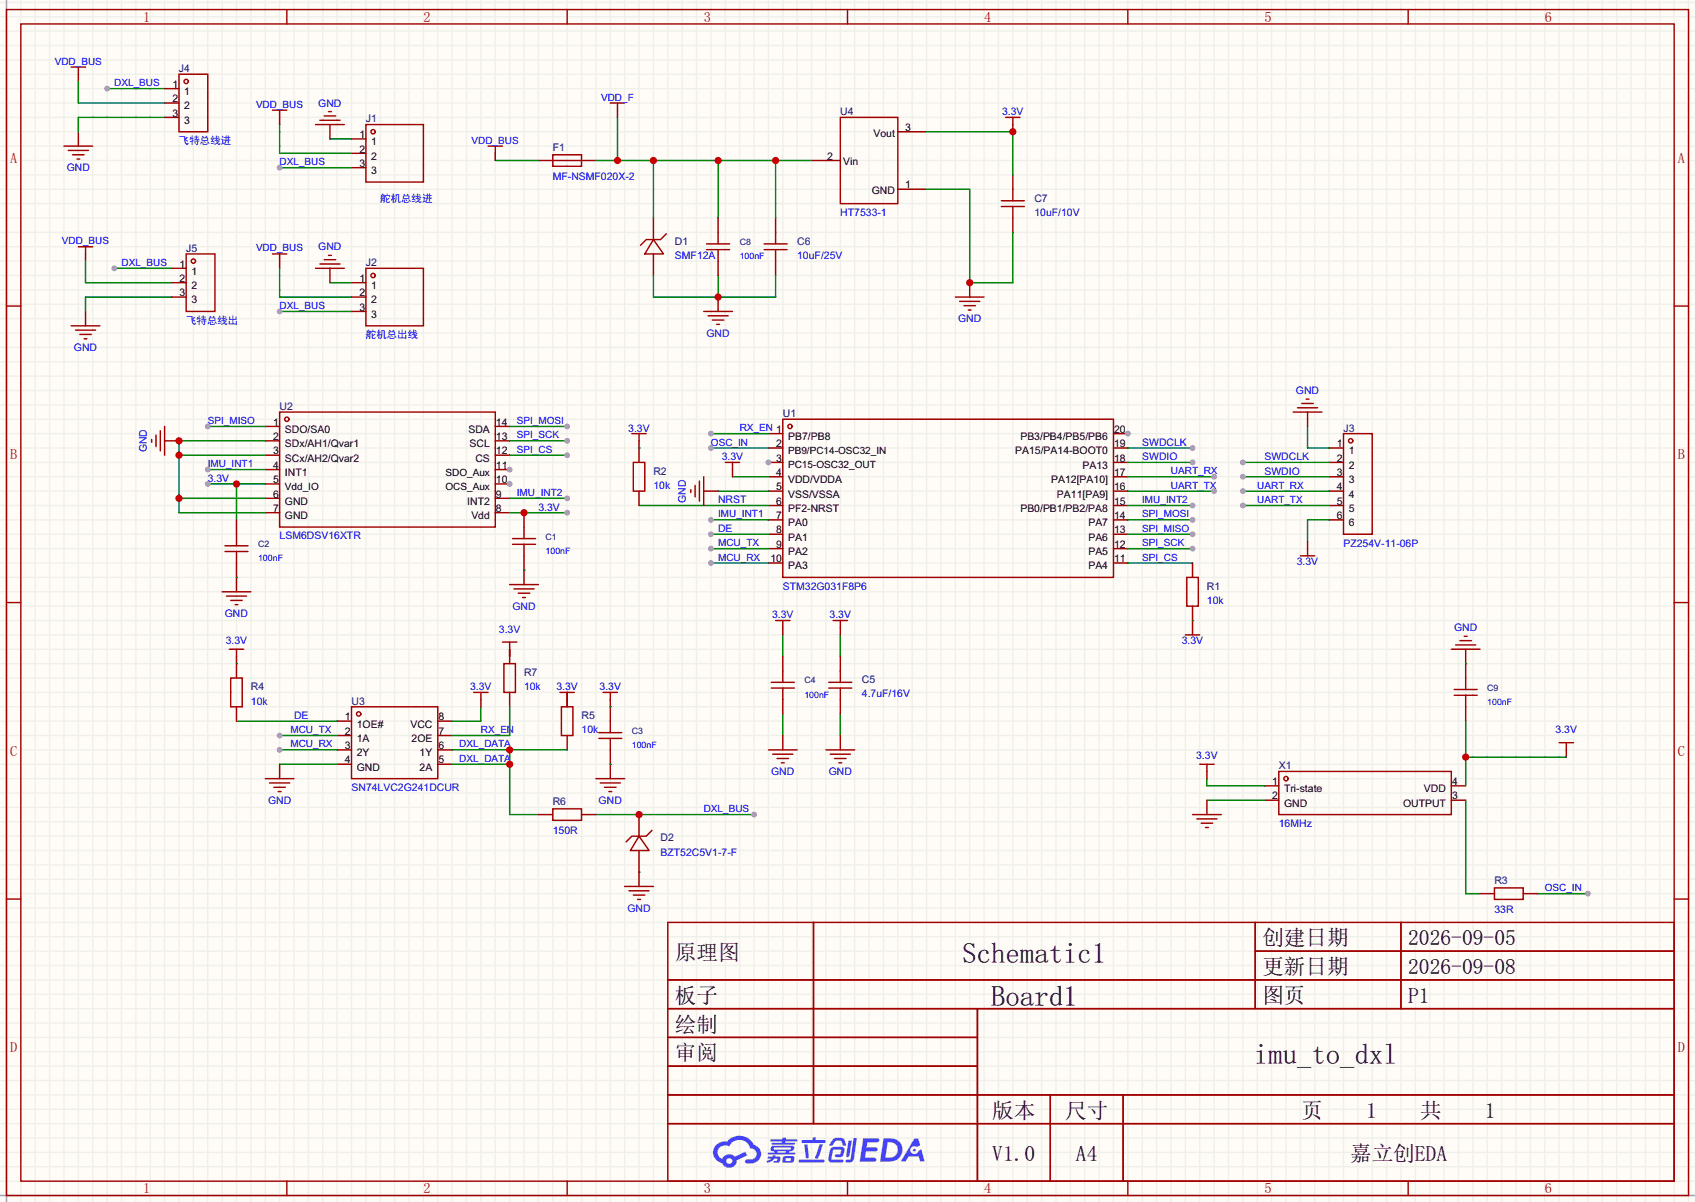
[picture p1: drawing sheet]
<svg xmlns="http://www.w3.org/2000/svg" width="299mm" height="212mm" viewBox="0 0 299 212" stroke-linecap="round" stroke-linejoin="round" font-family="sans-serif">
<path d="M0 0h299.5v212.4h-299.5z" fill="#fffcf7"/>
<g fill="none" stroke="#f0f0eb" stroke-width=".25">
<path d="M0 .4h299.5M0 3h299.5M0 5.5h299.5M0 8h299.5M0 10.6h299.5M0 13.1h299.5M0 15.7h299.5M0 18.2h299.5M1.1 0v212.4M3.7 0v212.4M6.2 0v212.4M8.8 0v212.4"/>
<path d="M11.3 0v212.4M13.8 0v212.4M16.4 0v212.4M18.9 0v212.4M21.5 0v212.4M24 0v212.4M26.5 0v212.4M29.1 0v212.4M31.6 0v212.4M34.2 0v212.4M36.7 0v212.4M39.2 0v212.4"/>
<path d="M41.8 0v212.4M44.3 0v212.4M46.9 0v212.4M49.4 0v212.4M51.9 0v212.4M54.5 0v212.4M57 0v212.4M59.6 0v212.4M62.1 0v212.4M64.6 0v212.4M67.2 0v212.4M69.7 0v212.4"/>
<path d="M72.3 0v212.4M74.8 0v212.4M77.3 0v212.4M79.9 0v212.4M82.4 0v212.4M85 0v212.4M87.5 0v212.4M90 0v212.4M92.6 0v212.4M95.1 0v212.4M97.7 0v212.4M100.2 0v212.4"/>
<path d="M102.7 0v212.4M105.3 0v212.4M107.8 0v212.4M110.4 0v212.4M112.9 0v212.4M115.4 0v212.4M118 0v212.4M120.5 0v212.4M123.1 0v212.4M125.6 0v212.4M128.1 0v212.4M130.7 0v212.4"/>
<path d="M133.2 0v212.4M135.8 0v212.4M138.3 0v212.4M140.8 0v212.4M143.4 0v212.4M145.9 0v212.4M148.5 0v212.4M151 0v212.4M153.5 0v212.4M156.1 0v212.4M158.6 0v212.4M161.2 0v212.4"/>
<path d="M163.7 0v212.4M166.2 0v212.4M168.8 0v212.4M171.3 0v212.4M173.9 0v212.4M176.4 0v212.4M178.9 0v212.4M181.5 0v212.4M184 0v212.4M186.6 0v212.4M189.1 0v212.4M191.6 0v212.4"/>
<path d="M194.2 0v212.4M196.7 0v212.4M199.3 0v212.4M201.8 0v212.4M204.3 0v212.4M206.9 0v212.4M209.4 0v212.4M212 0v212.4M214.5 0v212.4M217 0v212.4M219.6 0v212.4M222.1 0v212.4"/>
<path d="M224.7 0v212.4M227.2 0v212.4M229.7 0v212.4M232.3 0v212.4M234.8 0v212.4M237.4 0v212.4M239.9 0v212.4M242.4 0v212.4M245 0v212.4M247.5 0v212.4M250.1 0v212.4M252.6 0v212.4"/>
<path d="M255.1 0v212.4M257.7 0v212.4M260.2 0v212.4M262.8 0v212.4M265.3 0v212.4M267.8 0v212.4M270.4 0v212.4M272.9 0v212.4M275.5 0v212.4M278 0v212.4M280.5 0v212.4M283.1 0v212.4"/>
<path d="M285.6 0v212.4M288.2 0v212.4M290.7 0v212.4M293.2 0v212.4M295.8 0v212.4M298.3 0v212.4M0 20.7h299.5M0 23.3h299.5M0 25.8h299.5M0 28.4h299.5M0 30.9h299.5M0 33.4h299.5"/>
<path d="M0 36h299.5M0 38.5h299.5M0 41.1h299.5M0 43.6h299.5M0 46.1h299.5M0 48.7h299.5M0 51.2h299.5M0 53.8h299.5M0 56.3h299.5M0 58.8h299.5M0 61.4h299.5M0 63.9h299.5"/>
<path d="M0 66.5h299.5M0 69h299.5M0 71.5h299.5M0 74.1h299.5M0 76.6h299.5M0 79.2h299.5M0 81.7h299.5M0 84.2h299.5M0 86.8h299.5M0 89.3h299.5M0 91.9h299.5M0 94.4h299.5"/>
<path d="M0 96.9h299.5M0 99.5h299.5M0 102h299.5M0 104.6h299.5M0 107.1h299.5M0 109.6h299.5M0 112.2h299.5M0 114.7h299.5M0 117.3h299.5M0 119.8h299.5M0 122.3h299.5M0 124.9h299.5"/>
<path d="M0 127.4h299.5M0 130h299.5M0 132.5h299.5M0 135h299.5M0 137.6h299.5M0 140.1h299.5M0 142.7h299.5M0 145.2h299.5M0 147.7h299.5M0 150.3h299.5M0 152.8h299.5M0 155.4h299.5"/>
<path d="M0 157.9h299.5M0 160.4h299.5M0 163h299.5M0 165.5h299.5M0 168.1h299.5M0 170.6h299.5M0 173.1h299.5M0 175.7h299.5M0 178.2h299.5M0 180.8h299.5M0 183.3h299.5M0 185.8h299.5"/>
<path d="M0 188.4h299.5M0 190.9h299.5M0 193.5h299.5M0 196h299.5M0 198.5h299.5M0 201.1h299.5M0 203.6h299.5M0 206.2h299.5M0 208.7h299.5M0 211.2h299.5"/>
</g>
<path d="M1.1 0v212.4M0 211.2h299.5" fill="none" stroke="#999" stroke-width=".25"/>
<g fill="none" stroke="#a10000" stroke-width=".25">
<path d="M1.1 1.7h297.2v209.5h-297.2zM3.7 4.2h292.1v204.5h-292.1zM50.7 1.7v2.5M100.2 1.7v2.5M149.7 1.7v2.5M199.3 1.7v2.5M248.8 1.7v2.5M1.1 54.1h2.6M295.8 54.1h2.5M1.1 106.5h2.6M295.8 106.5h2.5M1.1 158.9h2.6"/>
<path d="M295.8 158.9h2.5M118 163h177.8v45.7h-177.8zM118 173.1h177.8M118 178.2h177.8M143.7 163v35.5M172.7 178.2v30.5M221.8 163v15.2M221.8 168.1h74M247.5 163v15.2M118 183.3h54.7M118 193.5h177.8M118 188.4h54.7"/>
<path d="M118 198.5h177.8M185.6 193.5v15.2M198.4 193.5v15.2M50.7 208.7v2.5M100.2 208.7v2.5M149.7 208.7v2.5M199.3 208.7v2.5M248.8 208.7v2.5"/>
</g>
<g fill="#5487ff">
<path d="M152.5 201.1h1.6a1.34 1.34 0 0 1 1.2 .2 .37 .37 0 0 1-.3 .5h-1.7l-.2 .9h1.6a.37 .37 0 0 1 .4 .4 .37 .37 0 0 1-.4 .3h-1.7l-.2 1.1h.8a1.26 1.26 0 0 1 1.2 .2 .36 .36 0 0 1-.3 .6h-2.6z"/>
<path d="M161.5 201.2h.8l.3 1.2-.6 .3a.72 .72 0 0 0-1.1 .2 .72 .72 0 0 0 .3 1 .72 .72 0 0 0 1-.4l.1-.2 .5-.2 .6 2.1h-.8l-.3-.8h-1.8l-.5 .8h-.9z"/>
<path d="M149.9 201.5h.6l-.4 2.7a.31 .31 0 0 1-.3 .3 .31 .31 0 0 1-.3-.3z"/>
<path d="M150.8 201.1h.6l-.5 3.6a.97 .97 0 0 1-1.5 .5l.1-.3h.6l.2-.2z"/>
<path d="M147.1 201.3l.5-.2h1.3l.3 .4 .3 .8-.1 .2h-.5l-.3-.9h-.8l-.2 .1-.6 .8-.5-.1v-.1z"/>
<path d="M146.8 202.9l.4-.3h1.5a.69 .69 0 0 1 .5 .5 .69 .69 0 0 1-.1 .7 .74 .74 0 0 1-.8 .7h-.6a.27 .27 0 0 1-.2-.3 .27 .27 0 0 1 .3-.3h.6l.2-.7h-1.4l-.3 1.6 1.9 .1a.28 .28 0 0 1 .2 .3 .28 .28 0 0 1-.3 .2h-1.9l-.4-.3-.1-.4z"/>
<path d="M141.1 204.9h4.3a.28 .28 0 0 1 .3 .3 .28 .28 0 0 1-.3 .2h-4.2l-.1-.1z"/>
<path d="M144.8 202.2h.6l-.8 2.4a.3 .3 0 0 1-.4 .2 .3 .3 0 0 1-.2-.3z"/>
<path d="M142.1 202.2h.6l.2 2.2-.2 .3-.4-.2z"/>
<path d="M141.7 201.4h1.8l.2-.5h.5l-.1 .5h1.5a.27 .27 0 0 1 .3 .3 .27 .27 0 0 1-.3 .3h-3.8l-.2-.2z"/>
<path d="M135.7 204.3h.8v-.1l.6-.1-.1 .2 .8 .1a.7 .7 0 0 1-.5 1.1h-.6v-.4l.6-.1v-.2l-.4-.1a2.13 2.13 0 0 1-1.3 .8l-.2-.4 .8-.3h-.6z"/>
<path d="M136.1 201.3h2.1l.1-.3h.6l-.1 .3h1.9l.2 .2-.2 .2h-1.9l-.1 .2h1.6l.2 .2-.2 .2h-3.9l-.1-.2v-.2h1.8v-.2h-1.9l-.1-.1z"/>
<path d="M156.1 201.1l-.6 4.2h1.4a2.14 2.14 0 0 0 2.6-2.2 2.14 2.14 0 0 0-2.7-2zM156.8 201.8a1.37 1.37 0 0 1 1.8 1.2 1.37 1.37 0 0 1-1.5 1.5h-.7z"/>
<path d="M136.3 202.6a.47 .47 0 0 0-.2 .6 .47 .47 0 0 0 .6 .2l.1 .2h-1.1l-.1 .4h4.7l.2-.1-.1-.3h-1l.1-.2a.6 .6 0 0 0 .7-.2 .6 .6 0 0 0 0-.7l-3.5-.1zM136.8 202.8h2.8l.1 .1-.1 .2h-2.8zM137.4 203.4h1.4l-.1 .2h-1.2z"/>
<path d="M138.4 204.4a.9 .9 0 0 0-.1 1 2.48 2.48 0 0 0 1.9-.1 .84 .84 0 0 0 0-1h-1.4zM138.9 204.7l.7-.1 .1 .1v.3l-.2 .1h-.7z"/>
<path d="M126.6 202.2a1.91 1.91 0 0 0-.5 2 1.91 1.91 0 0 0 1.5 1.3 1.35 1.35 0 0 0 1.5 .9 1.35 1.35 0 0 0 1.1-1.4l1.9-.9-.4-.6-1.8 .8a1.41 1.41 0 0 0-2.3 .4 1.25 1.25 0 0 1-.6-1.7 1.25 1.25 0 0 1 1.8-.4 1.97 1.97 0 0 1 2-1.2 1.97 1.97 0 0 1 1.8 1.5 .96 .96 0 0 1 1 .9 .96 .96 0 0 1-.9 1h-.6a.39 .39 0 0 0-.5 .3 .39 .39 0 0 0 .4 .5 1.87 1.87 0 0 0 1.9-.5 1.87 1.87 0 0 0 .4-2.1l-.7-.6-.4-.1a2.86 2.86 0 0 0-4.8-.6h-.3a2.27 2.27 0 0 0-1.5 .5zM128.4 205.2a.5 .5 0 0 1 1 0 .5 .5 0 0 1-1 0z"/>
<circle cx="161.6" cy="203.2" r=".27"/>
</g>
<g fill="none" stroke="#a10000" stroke-width=".25">
<path d="M97.7 27.3h5v2.1h-5zM97.7 28.4h5M148.5 20.7h10.1v15.3h-10.1zM176.9 35.5h4.1M176.9 36.5h4.1M178.9 33.4v2.1M178.9 36.5v2M115.4 42.3l1.8 2.6h-3.3zM117.7 41.3l-1 1h-2.5l-1 1M135 44.1h4.1M135 43.1h4.1M137 41.1v2"/>
<path d="M137 44.1v2"/>
</g>
<path d="M95.1 28.4h2.6M102.7 28.4h2.6M115.4 38.5v3.8M137 38.5v2.6M143.4 28.4h5.1M158.6 33.4h5.1M158.6 23.3h5.1M178.9 30.9v2.5M178.9 38.5v2.6M115.4 44.9v3.8M137 46.1v2.6M196.7 76.6h2.6" fill="none" stroke="#870000" stroke-width=".25"/>
<circle cx="199.3" cy="76.6" r=".51" fill="#999"/>
<g fill="none" stroke="#870000" stroke-width=".25">
<path d="M196.7 79.2h2.6M135.8 81.7h2.5M135.8 84.2h2.5M135.8 86.8h2.5M135.8 89.3h2.5M135.8 91.9h2.5M135.8 94.4h2.5M135.8 96.9h2.5M135.8 99.5h2.5M196.7 81.7h2.6M196.7 84.2h2.6M196.7 86.8h2.6"/>
<path d="M196.7 89.3h2.6M196.7 91.9h2.6M196.7 94.4h2.6M196.7 96.9h2.6M196.7 99.5h2.6"/>
</g>
<circle cx="135.8" cy="81.7" r=".51" fill="#999"/>
<path d="M46.9 75.3h2.5M46.9 77.9h2.5M135.8 79.2h2.5M135.8 76.6h2.5M46.9 80.4h2.5M46.9 83h2.5M46.9 85.5h2.5M46.9 88h2.5M46.9 90.6h2.5M87.5 85.5h2.5M87.5 88h2.5M87.5 90.6h2.5" fill="none" stroke="#870000" stroke-width=".25"/>
<g fill="none" stroke="#a10000" stroke-width=".25">
<path d="M49.4 72.8h38.1v20.3h-38.1zM138.3 74.1h58.4v27.9h-58.4z"/>
<circle cx="50.7" cy="74.1" r=".38"/>
<circle cx="139.6" cy="75.3" r=".38"/>
</g>
<circle cx="90" cy="85.5" r=".51" fill="#999"/>
<path d="M87.5 83h2.5" fill="none" stroke="#870000" stroke-width=".25"/>
<circle cx="90" cy="83" r=".51" fill="#999"/>
<g fill="none" stroke="#870000" stroke-width=".25">
<path d="M62.1 24.5h2.5M62.1 27.1h2.5M62.1 29.6h2.5M62.1 49.9h2.5M62.1 52.5h2.5M62.1 55h2.5M87.5 77.9h2.5M87.5 75.3h2.5M87.5 80.4h2.5M59.6 127.4h2.5M59.6 130h2.5M59.6 132.5h2.5"/>
<path d="M59.6 135h2.5M77.3 127.4h2.6M77.3 130h2.6M77.3 132.5h2.6M77.3 135h2.6"/>
</g>
<g fill="none" stroke="#a10000" stroke-width=".25">
<path d="M64.6 22h10.2v10.2h-10.2zM64.6 47.4h10.2v10.2h-10.2zM62.1 124.9h15.2v12.7h-15.2z"/>
<circle cx="65.9" cy="23.3" r=".38"/>
<circle cx="65.9" cy="48.7" r=".38"/>
<circle cx="63.4" cy="126.1" r=".38"/>
</g>
<path d="M87.5 28.4h7.6M105.3 28.4h38.1M109.1 20.7v7.7M115.4 28.4v10.1M126.9 28.4v10.1M137 28.4v10.1" fill="none" stroke="#008700" stroke-width=".25"/>
<g fill="#c00">
<circle cx="137" cy="28.4" r=".63"/>
<circle cx="126.9" cy="28.4" r=".63"/>
<circle cx="115.4" cy="28.4" r=".63"/>
<circle cx="109.1" cy="28.4" r=".63"/>
</g>
<path d="M163.7 33.4h7.6v16.5h7.6v-8.8M163.7 23.3h15.2v7.6M115.4 48.7v3.8h21.6v-3.8M126.9 48.7v3.8M125.6 99.5h10.2" fill="none" stroke="#008700" stroke-width=".25"/>
<circle cx="125.6" cy="99.5" r=".51" fill="#999"/>
<path d="M125.6 96.9h10.2" fill="none" stroke="#008700" stroke-width=".25"/>
<circle cx="125.6" cy="96.9" r=".51" fill="#999"/>
<path d="M125.6 94.4h10.2" fill="none" stroke="#008700" stroke-width=".25"/>
<circle cx="125.6" cy="94.4" r=".51" fill="#999"/>
<path d="M125.6 91.9h10.2" fill="none" stroke="#008700" stroke-width=".25"/>
<circle cx="125.6" cy="91.9" r=".51" fill="#999"/>
<path d="M112.9 89.3h22.9M126.9 86.8h8.9M129.4 84.2h6.4M199.3 99.5h11.4M199.3 96.9h11.4" fill="none" stroke="#008700" stroke-width=".25"/>
<circle cx="210.7" cy="96.9" r=".51" fill="#999"/>
<path d="M199.3 94.4h11.4" fill="none" stroke="#008700" stroke-width=".25"/>
<circle cx="210.7" cy="94.4" r=".51" fill="#999"/>
<path d="M199.3 91.9h11.4" fill="none" stroke="#008700" stroke-width=".25"/>
<circle cx="210.7" cy="91.9" r=".51" fill="#999"/>
<path d="M199.3 89.3h11.4" fill="none" stroke="#008700" stroke-width=".25"/>
<circle cx="210.7" cy="89.3" r=".51" fill="#999"/>
<path d="M199.3 81.7h11.4" fill="none" stroke="#008700" stroke-width=".25"/>
<circle cx="210.7" cy="81.7" r=".51" fill="#999"/>
<path d="M199.3 79.2h11.4" fill="none" stroke="#008700" stroke-width=".25"/>
<circle cx="210.7" cy="79.2" r=".51" fill="#999"/>
<path d="M36.7 75.3h10.2" fill="none" stroke="#008700" stroke-width=".25"/>
<circle cx="36.7" cy="75.3" r=".51" fill="#999"/>
<path d="M46.9 77.9h-15.3v12.7h15.3M31.6 80.4h15.3M31.6 88h15.3" fill="none" stroke="#008700" stroke-width=".25"/>
<g fill="#c00">
<circle cx="31.6" cy="80.4" r=".63"/>
<circle cx="31.6" cy="88" r=".63"/>
</g>
<path d="M36.7 83h10.2" fill="none" stroke="#008700" stroke-width=".25"/>
<circle cx="36.7" cy="83" r=".51" fill="#999"/>
<path d="M36.7 85.5h10.2M41.8 85.5v6.4" fill="none" stroke="#008700" stroke-width=".25"/>
<circle cx="41.8" cy="85.5" r=".63" fill="#c00"/>
<circle cx="36.7" cy="85.5" r=".51" fill="#999"/>
<path d="M90 90.6h10.2" fill="none" stroke="#008700" stroke-width=".25"/>
<circle cx="100.2" cy="90.6" r=".51" fill="#999"/>
<path d="M90 88h10.2" fill="none" stroke="#008700" stroke-width=".25"/>
<circle cx="100.2" cy="88" r=".51" fill="#999"/>
<path d="M90 80.4h10.2" fill="none" stroke="#008700" stroke-width=".25"/>
<circle cx="100.2" cy="80.4" r=".51" fill="#999"/>
<path d="M90 77.9h10.2" fill="none" stroke="#008700" stroke-width=".25"/>
<circle cx="100.2" cy="77.9" r=".51" fill="#999"/>
<path d="M90 75.3h10.2" fill="none" stroke="#008700" stroke-width=".25"/>
<circle cx="100.2" cy="75.3" r=".51" fill="#999"/>
<path d="M49.4 130h10.2" fill="none" stroke="#008700" stroke-width=".25"/>
<circle cx="49.4" cy="130" r=".51" fill="#999"/>
<path d="M49.4 132.5h10.2" fill="none" stroke="#008700" stroke-width=".25"/>
<circle cx="49.4" cy="132.5" r=".51" fill="#999"/>
<path d="M49.4 135h10.2M79.9 135h10.1M79.9 132.5h20.3M90 132.5v11.4h5.1" fill="none" stroke="#008700" stroke-width=".25"/>
<g fill="#c00">
<circle cx="90" cy="135" r=".63"/>
<circle cx="90" cy="132.5" r=".63"/>
</g>
<path d="M49.4 22v5.1h12.7M49.4 29.6h12.7M58.3 24.5h3.8M138.3 112.2v3.8M148.5 112.2v3.8M85 124.9v2.5h-5.1M138.3 126.1v3.9M148.5 126.1v3.9" fill="none" stroke="#008700" stroke-width=".25"/>
<circle cx="49.4" cy="29.6" r=".51" fill="#999"/>
<path d="M49.4 55h12.7M58.3 49.9h3.8" fill="none" stroke="#008700" stroke-width=".25"/>
<circle cx="49.4" cy="55" r=".51" fill="#999"/>
<path d="M13.8 23.3v2.5M58.3 22v2.5M178.9 22v1.3M15.1 55v2.6M58.3 47.4v2.5M41.8 102v2.6M92.6 100.7v2.6M107.8 135v2.6M138.3 130v2.5M148.5 130v2.5" fill="none" stroke="#870000" stroke-width=".25"/>
<g fill="none" stroke="#a10000" stroke-width=".25">
<path d="M58 19.7h.5M11.3 25.8h5.1M12.1 26.6h3.5M12.8 27.3h2.1M13.6 28.1h.5M55.8 22h5M56.5 21.2h3.6M57.3 20.5h2M12.6 57.6h5.1M13.3 58.3h3.6M14.1 59.1h2M14.9 59.9h.5"/>
<path d="M55.8 47.4h5M56.5 46.6h3.6M57.3 45.9h2M58 45.1h.5M39.2 104.6h5.1M40 105.3h3.6M40.8 106.1h2M41.5 106.8h.5M90 103.3h5.1M90.8 104.1h3.6M91.6 104.8h2M92.3 105.6h.5"/>
<path d="M105.3 137.6h5.1M106 138.3h3.6M106.8 139.1h2M107.6 139.9h.5M135.8 132.5h5M136.5 133.3h3.6M137.3 134h2M138 134.8h.6M145.9 132.5h5.1M146.7 133.3h3.5M147.4 134h2.1M148.2 134.8h.5"/>
</g>
<circle cx="178.9" cy="23.3" r=".63" fill="#c00"/>
<g fill="none" stroke="#a10000" stroke-width=".25">
<path d="M12.6 11.8h2.5M13.8 11.8v1.3M48.1 19.5h2.6M49.4 19.5v1.2M107.8 18.2h2.6M109.1 18.2v1.3M86.2 25.8h2.6M87.5 25.8v1.3M177.7 20.7h2.5M178.9 20.7v1.3M13.8 43.6h2.6M15.1 43.6v1.3"/>
<path d="M48.1 44.9h2.6M49.4 44.9v1.2M111.6 76.6h2.6M112.9 76.6v1.3M128.1 81.7h2.6M129.4 81.7v1.3M137 109.6h2.6M138.3 109.6v1.3M147.2 109.6h2.5M148.5 109.6v1.3M209.4 112.2h2.6M210.7 110.9v1.3"/>
<path d="M83.7 122.3h2.5M85 122.3v1.3M106.6 122.3h2.5M107.8 122.3v1.3"/>
</g>
<g fill="none" stroke="#870000" stroke-width=".25">
<path d="M13.8 13.1v1.3M109.1 19.5v1.2M49.4 20.7v1.3M87.5 27.1v1.3M15.1 44.9v1.2M49.4 46.1v1.3M126.9 52.5v2.5M112.9 77.9v1.3M129.4 83v1.2M138.3 110.9v1.3M148.5 110.9v1.3M210.7 109.6v1.3"/>
<path d="M85 123.6v1.3M107.8 123.6v1.3"/>
</g>
<path d="M49.4 47.4v5.1h12.7" fill="none" stroke="#008700" stroke-width=".25"/>
<circle cx="126.9" cy="52.5" r=".63" fill="#c00"/>
<path d="M124.3 55h5.1M125.1 55.8h3.6M125.9 56.6h2M126.6 57.3h.5" fill="none" stroke="#a10000" stroke-width=".25"/>
<path d="M29.1 77.9h2.5" fill="none" stroke="#870000" stroke-width=".25"/>
<circle cx="31.6" cy="77.9" r=".63" fill="#c00"/>
<path d="M26.8 77.6v.5M27.6 76.9v2M28.3 76.1v3.6M29.1 75.3v5.1M122 86.5v.5M122.8 85.8v2M123.6 85v3.6M124.3 84.2v5.1M46.9 137.6h5M47.6 138.3h3.6M48.4 139.1h2M49.1 139.9h.6" fill="none" stroke="#a10000" stroke-width=".25"/>
<path d="M171.3 49.9v2.6M124.3 86.8h2.6M49.4 135v2.6" fill="none" stroke="#870000" stroke-width=".25"/>
<circle cx="171.3" cy="49.9" r=".63" fill="#c00"/>
<g fill="none" stroke="#a10000" stroke-width=".25">
<path d="M168.8 52.5h5.1M169.5 53.3h3.6M170.3 54h2M171.1 54.8h.5M148.5 118.5v2.1M146.4 121.6h4.1M146.4 120.6h4.1M148.5 121.6v2M225.9 136.3h30.5v7.6h-30.5z"/>
<circle cx="227.2" cy="137.6" r=".38"/>
</g>
<path d="M148.5 116v2.5M148.5 123.6v2.5M223.4 138.8h2.5M256.4 138.8h2.6M223.4 141.4h2.5M256.4 141.4h2.6" fill="none" stroke="#870000" stroke-width=".25"/>
<path d="M213.2 137.6v1.2h10.2M213.2 141.4h10.2M259 141.4v16.5h2.5M271.7 157.9h8.8" fill="none" stroke="#008700" stroke-width=".25"/>
<circle cx="280.5" cy="157.9" r=".51" fill="#999"/>
<path d="M259 114.7v2.6M213.2 136.3v1.3M276.7 132.5v1.3M213.2 141.4v2.5" fill="none" stroke="#870000" stroke-width=".25"/>
<path d="M256.4 114.7h5.1M257.2 114h3.5M257.9 113.2h2.1M258.7 112.4h.5M212 135h2.5M213.2 135v1.3M275.5 131.2h2.5M276.7 131.2v1.3M210.7 143.9h5.1M211.5 144.7h3.5M212.2 145.5h2M213 146.2h.5" fill="none" stroke="#a10000" stroke-width=".25"/>
<path d="M259 127.4v11.4M259 133.8h17.7" fill="none" stroke="#008700" stroke-width=".25"/>
<circle cx="259" cy="133.8" r=".63" fill="#c00"/>
<path d="M125.6 79.2h10.2" fill="none" stroke="#008700" stroke-width=".25"/>
<circle cx="125.6" cy="79.2" r=".51" fill="#999"/>
<g fill="none" stroke="#a10000" stroke-width=".25">
<path d="M237.4 76.6h5v17.8h-5z"/>
<circle cx="238.6" cy="77.9" r=".38"/>
</g>
<path d="M234.8 79.2h2.6M234.8 81.7h2.6M234.8 84.2h2.6M234.8 86.8h2.6M234.8 89.3h2.6M234.8 91.9h2.6" fill="none" stroke="#870000" stroke-width=".25"/>
<path d="M231 75.3v3.9h3.8M219.6 81.7h15.2" fill="none" stroke="#008700" stroke-width=".25"/>
<circle cx="219.6" cy="81.7" r=".51" fill="#999"/>
<path d="M219.6 84.2h15.2" fill="none" stroke="#008700" stroke-width=".25"/>
<circle cx="219.6" cy="84.2" r=".51" fill="#999"/>
<path d="M219.6 86.8h15.2" fill="none" stroke="#008700" stroke-width=".25"/>
<circle cx="219.6" cy="86.8" r=".51" fill="#999"/>
<path d="M219.6 89.3h15.2" fill="none" stroke="#008700" stroke-width=".25"/>
<circle cx="219.6" cy="89.3" r=".51" fill="#999"/>
<path d="M199.3 86.8h15.2M234.8 91.9h-3.8v3.8" fill="none" stroke="#008700" stroke-width=".25"/>
<circle cx="214.5" cy="86.8" r=".51" fill="#999"/>
<path d="M199.3 84.2h15.2" fill="none" stroke="#008700" stroke-width=".25"/>
<circle cx="214.5" cy="84.2" r=".51" fill="#999"/>
<path d="M231 72.8v2.5M231 95.7v1.2M41.8 116v1.3M100.2 123.6v1.3" fill="none" stroke="#870000" stroke-width=".25"/>
<path d="M228.5 72.8h5.1M229.2 72h3.6M230 71.3h2M230.8 70.5h.5M229.7 98.2h2.6M231 96.9v1.3M40.5 114.7h2.6M41.8 114.7v1.3M98.9 122.3h2.6M100.2 122.3v1.3" fill="none" stroke="#a10000" stroke-width=".25"/>
<path d="M41.8 127.4h17.8M100.2 122.3v2.6M105.3 143.9h27.9" fill="none" stroke="#008700" stroke-width=".25"/>
<circle cx="133.2" cy="143.9" r=".51" fill="#999"/>
<path d="M112.9 154.1h.1" fill="none" stroke="#008700" stroke-width=".25"/>
<path d="M92.6 90.6v2.5M92.6 98.2v2.5M95.1 143.9h2.6M102.7 143.9h2.6M112.9 154.1v2.5" fill="none" stroke="#870000" stroke-width=".25"/>
<path d="M90.6 96.2h4M90.6 95.2h4M92.6 93.1v2.1M97.7 142.9h5v2h-5zM110.4 156.6h5M111.1 157.4h3.6M111.9 158.2h2M112.6 158.9h.6" fill="none" stroke="#a10000" stroke-width=".25"/>
<circle cx="92.6" cy="90.6" r=".63" fill="#c00"/>
<g fill="none" stroke="#a10000" stroke-width=".25">
<path d="M124.8 44.1h4.1M124.8 43.1h4.1M126.9 41.1v2M126.9 44.1v2M39.8 97.4h4M39.8 96.4h4M41.8 94.4v2M41.8 97.4v2.1M92.6 96.2v2M111.9 81.7h2v5.1h-2zM40.8 119.8h2v5.1h-2zM138.3 118.5v2.1"/>
<path d="M209.7 102h2v5.1h-2zM259 119.8v2M99.2 124.9h2v5.1h-2zM105.8 129.5h4.1M105.8 130.5h4.1M107.8 127.4v2.1M107.8 130.5v2M136.3 121.6h4M136.3 120.6h4M138.3 121.6v2M256.9 122.8h4.1M256.9 121.8h4.1"/>
<path d="M259 122.8v2.1M264 156.9h5.1v2h-5.1z"/>
</g>
<path d="M112.9 79.2h.1M41.8 102h.1M41.8 117.3h.1M92.6 100.7h.1M210.7 109.6h.1M259 117.3h.1M107.8 135h.1M107.8 124.9h.1" fill="none" stroke="#008700" stroke-width=".25"/>
<g fill="none" stroke="#870000" stroke-width=".25">
<path d="M126.9 38.5v2.6M126.9 46.1v2.6M112.9 79.2v2.5M41.8 91.9v2.5M41.8 99.5v2.5M112.9 86.8v2.5M210.7 99.5v2.5M41.8 117.3v2.5M138.3 116v2.5M210.7 107.1v2.5M259 117.3v2.5M41.8 124.9v2.5"/>
<path d="M100.2 122.3v2.6M100.2 130v2.5M107.8 124.9v2.5M107.8 132.5v2.5M138.3 123.6v2.5M259 124.9v2.5M112.9 143.9v3.8M112.9 150.3v3.8M261.5 157.9h2.5M269.1 157.9h2.6"/>
</g>
<circle cx="112.9" cy="143.9" r=".63" fill="#c00"/>
<path d="M88.8 113.4h2.5M89 117.3h2.1v5h-2.1zM90 113.4v1.3M112.9 147.7l1.8 2.6h-3.3zM115.2 146.7l-1 1h-2.6l-1 1.1" fill="none" stroke="#a10000" stroke-width=".25"/>
<path d="M90 114.7v2.6M90 122.3v2.6" fill="none" stroke="#870000" stroke-width=".25"/>
<path d="M125.6 76.6h10.2M90 114.7v1.3M90 124.9v5.1h-10.1" fill="none" stroke="#008700" stroke-width=".25"/>
<circle cx="125.6" cy="76.6" r=".51" fill="#999"/>
<path d="M20.2 47.4h10.2" fill="none" stroke="#008700" stroke-width=".25"/>
<circle cx="20.2" cy="47.4" r=".51" fill="#999"/>
<path d="M18.9 15.7h10.2" fill="none" stroke="#008700" stroke-width=".25"/>
<circle cx="18.9" cy="15.7" r=".51" fill="#999"/>
<path d="M13.8 14.4v3.8h15.3M29.1 20.7h-15.3v2.6M15.1 46.1v3.8h15.3M30.4 52.5h-15.3v2.5" fill="none" stroke="#008700" stroke-width=".25"/>
<g fill="none" stroke="#a10000" stroke-width=".25">
<path d="M31.6 13.1h5.1v10.2h-5.1zM32.9 44.9h5.1v10.1h-5.1z"/>
<circle cx="32.9" cy="14.4" r=".38"/>
<circle cx="34.2" cy="46.1" r=".38"/>
</g>
<path d="M29.1 15.7h2.5M29.1 18.2h2.5M29.1 20.7h2.5M30.4 47.4h2.5M30.4 49.9h2.5M30.4 52.5h2.5" fill="none" stroke="#870000" stroke-width=".25"/>
<g font-size="5.1">
<text x="170" y="170.2">Schematic1</text>
<text x="175.1" y="177.8">Board1</text>
<text x="221.5" y="188">imu_to_dxl</text>
</g>
<g font-size="3.8">
<text x="223" y="167">创建日期</text>
<text x="248.8" y="167">2026-09-05</text>
<text x="119.3" y="169.6">原理图</text>
<text x="223" y="172.1">更新日期</text>
<text x="248.8" y="172.1">2026-09-08</text>
<text x="119.3" y="177.2">板子</text>
<text x="223" y="177.2">图页</text>
<text x="248.8" y="177.2">P1</text>
<text x="119.3" y="182.3">绘制</text>
<text x="119.3" y="187.4">审阅</text>
<text x="175.3" y="197.5">版本</text>
<text x="188.2" y="197.5">尺寸</text>
<text x="230" y="197.5">页</text>
<text x="241.4" y="197.5">1</text>
<text x="250.9" y="197.5">共</text>
<text x="262.4" y="197.5">1</text>
<text x="175.3" y="205.1">V1.0</text>
<text x="190.1" y="205.1">A4</text>
<text x="238.5" y="205.1">嘉立创EDA</text>
</g>
<g font-size="2.5" fill="#a00000">
<text x="25.3" y="3.8">1</text>
<text x="74.8" y="3.8">2</text>
<text x="124.3" y="3.8">3</text>
<text x="173.9" y="3.8">4</text>
<text x="223.4" y="3.8">5</text>
<text x="272.9" y="3.8">6</text>
<text x="1.8" y="28.8">A</text>
<text x="296.4" y="28.8">A</text>
<text x="1.8" y="81.2">B</text>
<text x="296.4" y="81.2">B</text>
<text x="1.8" y="133.5">C</text>
<text x="296.4" y="133.5">C</text>
<text x="1.8" y="185.9">D</text>
<text x="296.4" y="185.9">D</text>
<text x="25.3" y="210.9">1</text>
<text x="74.8" y="210.9">2</text>
<text x="124.3" y="210.9">3</text>
<text x="173.9" y="210.9">4</text>
<text x="223.4" y="210.9">5</text>
<text x="272.9" y="210.9">6</text>
</g>
<g font-size="1.8" fill="#00f">
<text x="9.7" y="11.4">VDD_BUS</text>
<text x="20.2" y="15.2">DXL_BUS</text>
<text x="106.2" y="17.8">VDD_F</text>
<text x="45.2" y="19">VDD_BUS</text>
<text x="56.2" y="18.8">GND</text>
<text x="177" y="20.4">3.3V</text>
<text x="31.6" y="25.4">飞特总线进</text>
<text x="49.4" y="29.2">DXL_BUS</text>
<text x="83.3" y="25.4">VDD_BUS</text>
<text x="11.8" y="30.3">GND</text>
<text x="67.2" y="35.6">舵机总线进</text>
<text x="97.7" y="31.8">MF-NSMF020X-2</text>
<text x="148.5" y="38.1">HT7533-1</text>
<text x="182.8" y="38.1">10uF/10V</text>
<text x="10.9" y="43.2">VDD_BUS</text>
<text x="21.5" y="47">DXL_BUS</text>
<text x="45.2" y="44.4">VDD_BUS</text>
<text x="56.2" y="44.2">GND</text>
<text x="119.3" y="45.8">SMF12A</text>
<text x="140.8" y="45.8">10uF/25V</text>
<text x="32.9" y="57.2">飞特总线出</text>
<text x="49.4" y="54.6">DXL_BUS</text>
<text x="64.6" y="59.7">舵机总出线</text>
<text x="124.8" y="59.5">GND</text>
<text x="169.3" y="56.9">GND</text>
<text x="13.1" y="62">GND</text>
<text x="229" y="69.6">GND</text>
<text x="36.7" y="74.9">SPI_MISO</text>
<text x="91.3" y="77.4">SPI_SCK</text>
<text x="91.3" y="74.9">SPI_MOSI</text>
<text x="111" y="76.2">3.3V</text>
<text x="130.7" y="76.2">RX_EN 1</text>
<text x="25.9" y="79.9" transform="rotate(-90 25.9 79.9)">GND</text>
<text x="36.7" y="82.5">IMU_INT1</text>
<text x="91.3" y="80">SPI_CS</text>
<text x="125.6" y="78.7">OSC_IN</text>
<text x="127.5" y="81.3">3.3V</text>
<text x="201.8" y="81.3">SWDIO</text>
<text x="201.8" y="78.8">SWDCLK</text>
<text x="206.9" y="83.8">UART_RX</text>
<text x="223.4" y="81.3">SWDCLK</text>
<text x="223.4" y="83.9">SWDIO</text>
<text x="36.7" y="85.1">3.3V</text>
<text x="91.3" y="87.6">IMU_INT2</text>
<text x="115.4" y="86.4">10k</text>
<text x="121.2" y="88.8" transform="rotate(-90 121.2 88.8)">GND</text>
<text x="126.9" y="88.9">NRST</text>
<text x="201.8" y="88.9">IMU_INT2</text>
<text x="206.9" y="86.3">UART_TX</text>
<text x="222.1" y="86.3">UART_RX</text>
<text x="222.1" y="88.9">UART_TX</text>
<text x="49.4" y="95.3">LSM6DSV16XTR</text>
<text x="95.1" y="90.2">3.3V</text>
<text x="126.9" y="94">DE</text>
<text x="126.9" y="91.4">IMU_INT1</text>
<text x="201.8" y="94">SPI_MISO</text>
<text x="201.8" y="91.4">SPI_MOSI</text>
<text x="126.9" y="99">MCU_RX</text>
<text x="126.9" y="96.5">MCU_TX</text>
<text x="201.8" y="99">SPI_CS</text>
<text x="201.8" y="96.5">SPI_SCK</text>
<text x="229.1" y="99.9">3.3V</text>
<text x="237.4" y="96.6">PZ254V-11-06P</text>
<text x="90.5" y="107.7">GND</text>
<text x="138.3" y="104.2">STM32G031F8P6</text>
<text x="213.2" y="106.7">10k</text>
<text x="39.7" y="109">GND</text>
<text x="39.9" y="113.8">3.3V</text>
<text x="88.1" y="111.8">3.3V</text>
<text x="136.4" y="109.3">3.3V</text>
<text x="146.6" y="109.3">3.3V</text>
<text x="208.8" y="113.8">3.3V</text>
<text x="256.9" y="111.6">GND</text>
<text x="44.3" y="124.5">10k</text>
<text x="83.1" y="122">3.3V</text>
<text x="92.6" y="122">10k</text>
<text x="98.3" y="122">3.3V</text>
<text x="105.9" y="122">3.3V</text>
<text x="152.3" y="123.2">4.7uF/16V</text>
<text x="51.3" y="129.5">MCU_TX</text>
<text x="51.9" y="127">DE</text>
<text x="85" y="129.5">RX_EN</text>
<text x="102.7" y="129.6">10k</text>
<text x="274.8" y="129.6">3.3V</text>
<text x="51.3" y="132.1">MCU_RX</text>
<text x="81.2" y="134.6">DXL_DATA</text>
<text x="81.2" y="132.1">DXL_DATA</text>
<text x="136.2" y="137">GND</text>
<text x="146.4" y="137">GND</text>
<text x="211.3" y="134.2">3.3V</text>
<text x="47.3" y="142">GND</text>
<text x="62.1" y="139.7">SN74LVC2G241DCUR</text>
<text x="105.8" y="142">GND</text>
<text x="124.3" y="143.5">DXL_BUS</text>
<text x="97.7" y="147.4">150R</text>
<text x="225.9" y="146.1">16MHz</text>
<text x="116.7" y="151.2">BZT52C5V1-7-F</text>
<text x="110.8" y="161.1">GND</text>
<text x="264" y="161.3">33R</text>
<text x="272.9" y="157.5">OSC_IN</text>
</g>
<g font-size="1.8">
<text x="30.5" y="15.5">1</text>
<text x="32.6" y="16.8">1</text>
<text x="30.5" y="18.1">2</text>
<text x="30.5" y="20.6">3</text>
<text x="32.6" y="19.3">2</text>
<text x="32.6" y="21.9">3</text>
<text x="159.9" y="23.1">3</text>
<text x="63.5" y="24.4">1</text>
<text x="63.5" y="27">2</text>
<text x="63.5" y="29.5">3</text>
<text x="65.6" y="25.7">1</text>
<text x="65.6" y="28.2">2</text>
<text x="146.2" y="28.2">2</text>
<text x="149" y="29.2">Vin</text>
<text x="154.3" y="24.2">Vout</text>
<text x="65.6" y="30.8">3</text>
<text x="154" y="34.3">GND</text>
<text x="159.9" y="33.3">1</text>
<text x="31.7" y="47.3">1</text>
<text x="31.7" y="49.8">2</text>
<text x="31.7" y="52.4">3</text>
<text x="33.8" y="48.5">1</text>
<text x="33.8" y="51.1">2</text>
<text x="33.8" y="53.6">3</text>
<text x="63.5" y="49.8">1</text>
<text x="63.5" y="52.4">2</text>
<text x="65.6" y="51.1">1</text>
<text x="65.6" y="53.6">2</text>
<text x="63.5" y="54.9">3</text>
<text x="65.6" y="56.2">3</text>
<text x="48.2" y="75.2">1</text>
<text x="48.2" y="77.8">2</text>
<text x="50.3" y="76.5">SDO/SA0</text>
<text x="82.8" y="76.5">SDA</text>
<text x="87.6" y="77.8">13</text>
<text x="87.6" y="75.2">14</text>
<text x="139.2" y="77.8">PB7/PB8</text>
<text x="180.3" y="77.8">PB3/PB4/PB5/PB6</text>
<text x="196.8" y="76.5">20</text>
<text x="48.2" y="80.3">3</text>
<text x="48.2" y="82.8">4</text>
<text x="50.3" y="79">SDx/AH1/Qvar1</text>
<text x="50.3" y="81.6">SCx/AH2/Qvar2</text>
<text x="83" y="79">SCL</text>
<text x="84" y="81.6">CS</text>
<text x="87.6" y="82.8">11</text>
<text x="87.6" y="80.3">12</text>
<text x="137.1" y="81.6">3</text>
<text x="137.1" y="79">2</text>
<text x="139.2" y="82.8">PC15-OSC32_OUT</text>
<text x="139.2" y="80.2">PB9/PC14-OSC32_IN</text>
<text x="179.4" y="80.3">PA15/PA14-BOOT0</text>
<text x="191.3" y="82.8">PA13</text>
<text x="196.8" y="79">19</text>
<text x="196.8" y="81.6">18</text>
<text x="236.2" y="79">1</text>
<text x="236.2" y="81.6">2</text>
<text x="238.3" y="80.3">1</text>
<text x="238.3" y="82.8">2</text>
<text x="48.2" y="85.4">5</text>
<text x="48.2" y="87.9">6</text>
<text x="50.3" y="84.1">INT1</text>
<text x="50.3" y="86.6">Vdd_IO</text>
<text x="50.3" y="89.2">GND</text>
<text x="78.7" y="86.6">OCS_Aux</text>
<text x="78.7" y="84">SDO_Aux</text>
<text x="82.6" y="89.2">INT2</text>
<text x="87.6" y="87.9">9</text>
<text x="87.6" y="85.4">10</text>
<text x="137.1" y="89.2">6</text>
<text x="137.1" y="86.6">5</text>
<text x="137.1" y="84.1">4</text>
<text x="139.2" y="87.9">VSS/VSSA</text>
<text x="139.2" y="85.4">VDD/VDDA</text>
<text x="185.7" y="85.4">PA12[PA10]</text>
<text x="186.7" y="87.9">PA11[PA9]</text>
<text x="196.8" y="84.1">17</text>
<text x="196.8" y="86.6">16</text>
<text x="196.8" y="89.2">15</text>
<text x="236.2" y="84.1">3</text>
<text x="236.2" y="86.6">4</text>
<text x="236.2" y="89.2">5</text>
<text x="238.3" y="85.4">3</text>
<text x="238.3" y="87.9">4</text>
<text x="48.2" y="90.5">7</text>
<text x="50.3" y="91.7">GND</text>
<text x="83.3" y="91.7">Vdd</text>
<text x="87.6" y="90.5">8</text>
<text x="137.1" y="94.3">8</text>
<text x="137.1" y="91.7">7</text>
<text x="139.2" y="95.5">PA1</text>
<text x="139.2" y="93">PA0</text>
<text x="139.2" y="90.5">PF2-NRST</text>
<text x="180.3" y="90.5">PB0/PB1/PB2/PA8</text>
<text x="192.3" y="93">PA7</text>
<text x="192.3" y="95.5">PA6</text>
<text x="196.8" y="91.7">14</text>
<text x="196.8" y="94.3">13</text>
<text x="236.2" y="91.7">6</text>
<text x="238.3" y="90.5">5</text>
<text x="238.3" y="93">6</text>
<text x="136.1" y="99.3">10</text>
<text x="137.1" y="96.8">9</text>
<text x="139.2" y="100.6">PA3</text>
<text x="139.2" y="98.1">PA2</text>
<text x="192.3" y="98.1">PA5</text>
<text x="192.3" y="100.6">PA4</text>
<text x="196.8" y="96.8">12</text>
<text x="196.8" y="99.3">11</text>
<text x="60.9" y="127.3">1</text>
<text x="60.9" y="129.8">2</text>
<text x="63" y="128.6">1OE#</text>
<text x="63" y="131.1">1A</text>
<text x="72.5" y="128.6">VCC</text>
<text x="72.7" y="131.1">2OE</text>
<text x="77.5" y="129.8">7</text>
<text x="77.5" y="127.3">8</text>
<text x="60.9" y="132.4">3</text>
<text x="60.9" y="134.9">4</text>
<text x="63" y="133.6">2Y</text>
<text x="63" y="136.2">GND</text>
<text x="74.1" y="136.2">2A</text>
<text x="74.1" y="133.6">1Y</text>
<text x="77.5" y="134.9">5</text>
<text x="77.5" y="132.4">6</text>
<text x="224.8" y="138.7">1</text>
<text x="224.8" y="141.3">2</text>
<text x="226.9" y="140">Tri-state</text>
<text x="226.9" y="142.5">GND</text>
<text x="247.9" y="142.5">OUTPUT</text>
<text x="251.6" y="140">VDD</text>
<text x="256.5" y="141.3">3</text>
<text x="256.5" y="138.7">4</text>
</g>
<g font-size="1.8" fill="#000080">
<text x="31.6" y="12.7">J4</text>
<text x="64.6" y="21.6">J1</text>
<text x="148.5" y="20.4">U4</text>
<text x="97.7" y="26.7">F1</text>
<text x="182.8" y="35.6">C7</text>
<text x="32.9" y="44.5">J5</text>
<text x="64.6" y="47">J2</text>
<text x="119.3" y="43.2">D1</text>
<text x="140.8" y="43.2">C6</text>
<text x="49.4" y="72.4">U2</text>
<text x="138.3" y="73.7">U1</text>
<text x="237.4" y="76.2">J3</text>
<text x="115.4" y="83.9">R2</text>
<text x="213.2" y="104.2">R1</text>
<text x="92.6" y="119.4">R7</text>
<text x="44.3" y="122">R4</text>
<text x="62.1" y="124.5">U3</text>
<text x="152.3" y="120.7">C5</text>
<text x="102.7" y="127">R5</text>
<text x="225.9" y="135.9">X1</text>
<text x="97.7" y="142.3">R6</text>
<text x="116.7" y="148.6">D2</text>
<text x="264" y="156.3">R3</text>
</g>
<g font-size="1.6" fill="#00f">
<text x="130.7" y="45.8">100nF</text>
<text x="45.6" y="99.2">100nF</text>
<text x="96.4" y="97.9">100nF</text>
<text x="142.1" y="123.3">100nF</text>
<text x="262.8" y="124.6">100nF</text>
<text x="111.6" y="132.2">100nF</text>
</g>
<g font-size="1.6" fill="#000080">
<text x="130.7" y="43.3">C8</text>
<text x="96.4" y="95.4">C1</text>
<text x="45.6" y="96.6">C2</text>
<text x="142.1" y="120.8">C4</text>
<text x="262.8" y="122">C9</text>
<text x="111.6" y="129.6">C3</text>
</g>
</svg>
